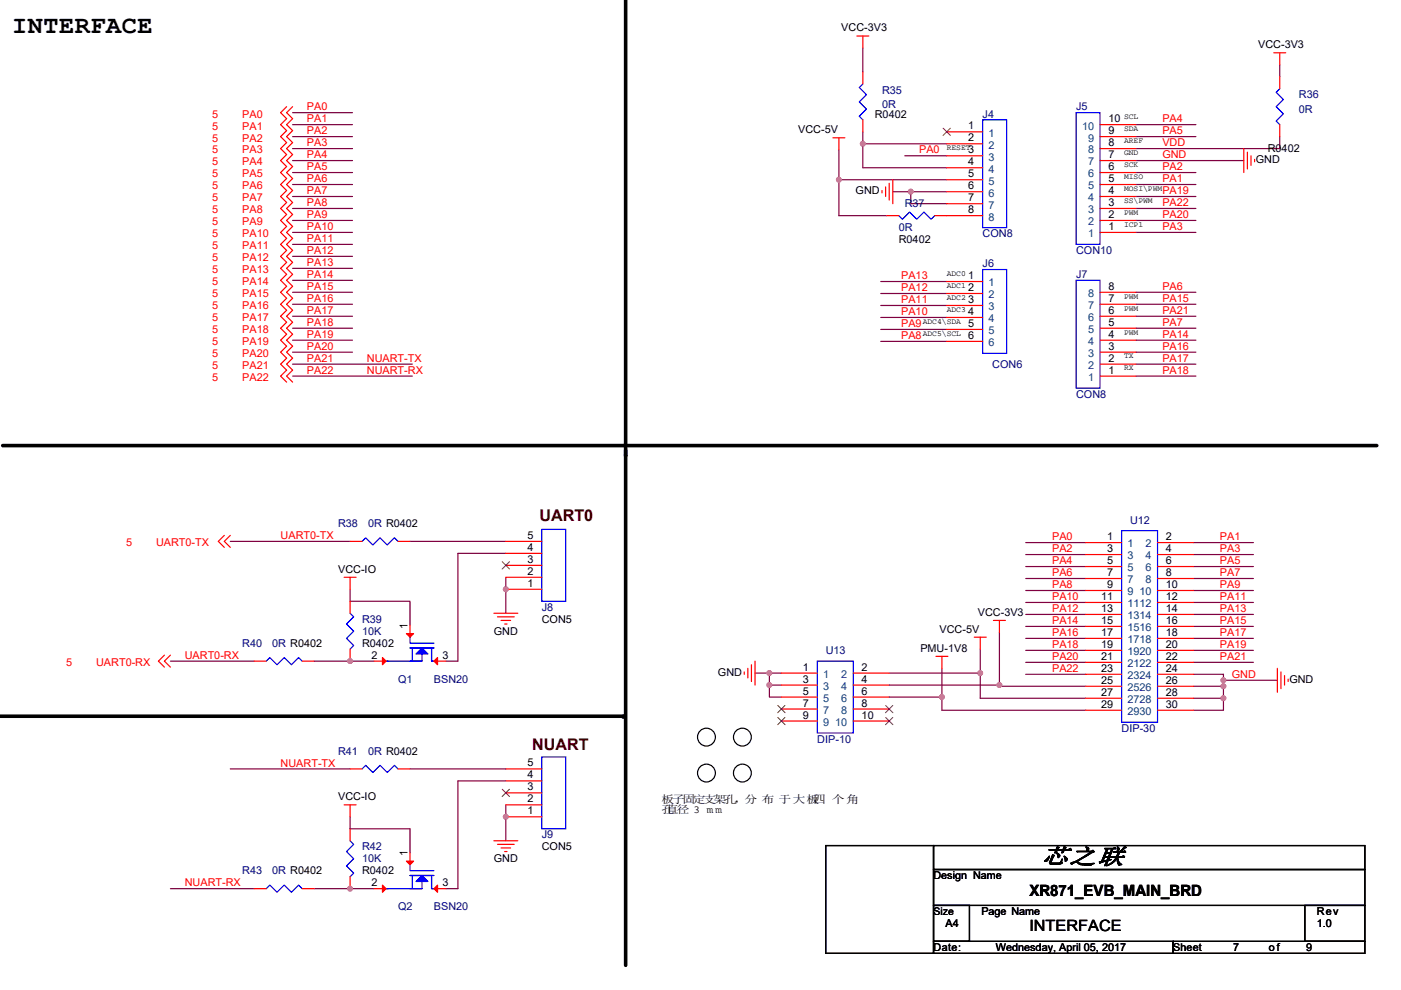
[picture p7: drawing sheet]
<svg xmlns="http://www.w3.org/2000/svg" width="297mm" height="210mm" viewBox="0 0 297 210" stroke-linecap="round" stroke-linejoin="round" font-family="sans-serif">
<g fill="none" stroke="#000" stroke-width=".25">
<path d="M175.1 179.3h22.8v22.9h-22.8zM197.9 179.3h91.5v5.1h-91.5zM197.9 184.4h91.5v7.6h-91.5zM197.9 192h7.6v7.7h-7.6zM197.9 199.7h50.8v2.5h-50.8zM248.7 199.7h40.7v2.5h-40.7zM276.7 192h12.7v7.7h-12.7z"/>
<circle cx="149.8" cy="156.3" r="1.89"/>
<circle cx="157.4" cy="156.3" r="1.89"/>
<circle cx="149.8" cy="164" r="1.89"/>
<circle cx="157.4" cy="164" r="1.89"/>
</g>
<path d="M132.6 0v96.5M.6 94.5h291.3M132.6 95.5v109.2M.1 151.9h132" fill="none" stroke="#000" stroke-width=".76"/>
<g fill="#000">
<circle cx="132.6" cy="96.5" r=".38"/>
<circle cx="132.1" cy="151.9" r=".38"/>
</g>
<g fill="none" stroke="#800040" stroke-width=".25">
<path d="M182.9 10.2v5.1M271.3 13.7v2.6M62 23.9h12.7M62 26.4h12.7M62 29h12.7M62 31.5h12.7M62 34.1h12.7M62 36.6h12.7M62 39.1h12.7M177.9 38.1h22.8M177.9 31.8v6.3M177.9 38.1v7.6h10.1"/>
<path d="M182.9 30.5v5.1h17.8M182.9 28v2.5M182.9 30.5h17.8M191.8 33h8.9M240.9 39.1h12.7M240.9 36.6h12.7M240.9 29h12.7M240.9 26.4h12.7M240.9 34.1h22.8M271.3 29v2.5h-30.4M62 41.7h12.7M62 44.2h12.7"/>
<path d="M62 46.8h12.7M62 49.3h12.7M62 51.8h12.7M62 54.4h12.7M62 56.9h12.7M62 59.5h12.7M186.8 59.7h13.9M189.3 40.7h3.8M193.1 40.7v2.5h7.6M193.1 40.7h7.6M240.9 49.3h12.7M240.9 46.8h12.7"/>
<path d="M240.9 44.2h12.7M240.9 41.7h12.7M62 62h12.7M62 64.5h12.7M62 67.1h12.7M62 69.6h12.7M62 72.2h12.7M62 74.7h12.7M62 77.2h25.4M62 79.8h25.4M186.8 62.3h13.9M186.8 64.8h13.9"/>
<path d="M186.8 67.3h13.9M186.8 69.9h13.9M186.8 72.4h13.9M240.9 79.8h12.7M240.9 77.2h12.7M240.9 74.7h12.7M240.9 72.2h12.7M240.9 69.6h12.7M240.9 67.1h12.7M240.9 64.5h12.7M240.9 62h12.7M48.8 114.8h25.4"/>
<path d="M86.9 114.8h20.3M107.2 117.4h-10.1v22.8h-2.6M217.5 115.1h12.7M217.5 117.6h12.7M253 115.1h12.7M253 117.6h12.7M74.2 125v2.5h12.7v5.1M107.2 122.4v7.7M207.8 137.7v5.1M211.9 134.1v11.2M217.5 122.7h12.7M217.5 130.3h12.7"/>
<path d="M217.5 132.9h12.7M217.5 135.4h12.7M217.5 137.9h12.7M217.5 125.2h12.7M217.5 127.8h12.7M217.5 120.2h12.7M253 120.2h12.7M253 130.3h12.7M253 132.9h12.7M253 135.4h12.7M253 137.9h12.7M253 122.7h12.7"/>
<path d="M253 125.2h12.7M253 127.8h12.7M36.1 140.2h17.8M66.6 140.2h12.7M160.1 142.8h3M163.1 142.8v2.5h2.6M163.1 142.8h2.6M163.1 145.3v2.5h2.6M188.5 142.8h19.3M188.5 147.8h11.2M188.5 145.3h23.4M199.7 141.8v6"/>
<path d="M199.7 147.8v2.8h30.5M207.8 142.8v5.3h22.4M211.9 145.3v.3h18.3M217.5 140.5h12.7M217.5 143h12.7M253 145.6h6.4M253 143h6.4v1.3M253 148.1h6.4M253 140.5h12.7M259.4 144.3h11.4M259.4 145.6v2.5M259.4 148.1v2.5h-6.4"/>
<path d="M259.4 144.3v1.3M48.8 163.1h25.4M74.2 173.2v2.6h12.7v5.1M86.9 163.1h20.3M107.2 170.7v7.6M107.2 165.6h-10.1v22.9h-2.6M36.1 188.5h17.8M66.6 188.5h12.7"/>
</g>
<g fill="#f0f" stroke="#f0f" stroke-width=".25">
<circle cx="74.2" cy="140.2" r=".5"/>
<circle cx="107.2" cy="125" r=".5"/>
<circle cx="182.9" cy="30.5" r=".5"/>
<circle cx="193.1" cy="40.6" r=".5"/>
<circle cx="177.8" cy="38.1" r=".5"/>
<circle cx="207.8" cy="142.8" r=".5"/>
<circle cx="259.4" cy="144.3" r=".5"/>
<circle cx="259.4" cy="148.1" r=".5"/>
<circle cx="163.1" cy="145.3" r=".5"/>
<circle cx="163.1" cy="142.8" r=".5"/>
<circle cx="259.4" cy="145.5" r=".5"/>
<circle cx="107.2" cy="173.2" r=".5"/>
<circle cx="74.2" cy="188.5" r=".5"/>
<circle cx="199.7" cy="147.8" r=".5"/>
<circle cx="211.9" cy="145.3" r=".5"/>
</g>
<g fill="none" stroke="#f00" stroke-width=".25">
<path d="M181.7 7.6h2.5M182.9 7.6v2.6M182.9 15.3v2.5M270.1 11.2h2.5M271.3 11.2v2.5M271.3 16.3v2.5M60.8 22.6l-1.3 1.3 1.3 1.3-1.3 1.2 1.3 1.3-1.3 1.3 1.3 1.2-1.3 1.3 1.3 1.3-1.3 1.3 1.3 1.2-1.3 1.3 1.3 1.3-1.3 1.2 1.3 1.3-1.3 1.3 1.3 1.2-1.3 1.3 1.3 1.3-1.3 1.3 1.3 1.2-1.3 1.3 1.3 1.3-1.3 1.2 1.3 1.3-1.3 1.3 1.3 1.2-1.3 1.3 1.3 1.3-1.3 1.3 1.3 1.2-1.3 1.3 1.3 1.3-1.3 1.2 1.3 1.3-1.3 1.3 1.3 1.2-1.3 1.3 1.3 1.3-1.3 1.3 1.3 1.2-1.3 1.3 1.3 1.3-1.3 1.2 1.3 1.3-1.3 1.3 1.3 1.2M62 22.6l-1.2 1.3 1.2 1.3-1.2 1.2 1.2 1.3-1.2 1.3 1.2 1.2-1.2 1.3 1.2 1.3-1.2 1.3 1.2 1.2-1.2 1.3 1.2 1.3-1.2 1.2 1.2 1.3-1.2 1.3 1.2 1.2-1.2 1.3 1.2 1.3-1.2 1.3 1.2 1.2-1.2 1.3 1.2 1.3-1.2 1.2 1.2 1.3-1.2 1.3 1.2 1.2-1.2 1.3 1.2 1.3-1.2 1.3 1.2 1.2-1.2 1.3 1.2 1.3-1.2 1.2 1.2 1.3-1.2 1.3 1.2 1.2-1.2 1.3 1.2 1.3-1.2 1.3 1.2 1.2-1.2 1.3 1.2 1.3-1.2 1.2 1.2 1.3-1.2 1.3 1.2 1.2M176.6 29.2h2.5M177.9 29.2v2.6M182.9 25.4v2.6M187.8 39.6v2.1"/>
<path d="M188.5 38.9v3.5M189.3 38.1v5.1M200.7 28h7.6M200.7 30.5h7.6M200.7 33h7.6M200.7 35.6h7.6M200.7 38.1h7.6M233.2 39.1h7.7M233.2 36.6h7.7M233.2 34.1h7.7M233.2 31.5h7.7M233.2 29h7.7"/>
<path d="M233.2 26.4h7.7M263.7 31.5v5.1M264.5 32.3v3.5M265.2 33v2.1M266 33.8v.5M271.3 26.4v2.6M187 40.4v.5M188 45.7h2.6M198.2 45.7h10.1M200.7 40.7h7.6M200.7 43.2h7.6M200.7 59.7h7.6"/>
<path d="M233.2 49.3h7.7M233.2 46.8h7.7M233.2 44.2h7.7M233.2 41.7h7.7M200.7 62.3h7.6M200.7 64.8h7.6M200.7 67.3h7.6M200.7 69.9h7.6M200.7 72.4h7.6M233.2 79.8h7.7M233.2 77.2h7.7M233.2 74.7h7.7"/>
<path d="M233.2 72.2h7.7M233.2 69.6h7.7M233.2 67.1h7.7M233.2 64.5h7.7M233.2 62h7.7M47.6 113.6l-1.3 1.2 1.3 1.3M48.8 113.6l-1.2 1.2 1.2 1.3M74.2 114.8h2.6M84.4 114.8h2.5M107.2 119.9h7.7M107.2 117.4h7.7M107.2 114.8h7.7"/>
<path d="M230.2 115.1h7.6M230.2 117.6h7.6M245.4 115.1h7.6M245.4 117.6h7.6M34.9 139l-1.3 1.2 1.3 1.3M36.1 139l-1.2 1.2 1.2 1.3M73 122.4h2.5M74.2 122.4v2.6M74.2 127.5v2.6M74.2 137.7v2.5M86.9 132.6v2.5M104.7 130.1h5.1"/>
<path d="M105.5 130.8h3.5M106.2 131.6h2.1M107 132.4h.5M107.2 125h7.7M107.2 122.4h7.7M198.4 139.2h2.6M199.7 139.2v2.6M206.6 135.1h2.5M207.8 135.1v2.6M210.6 131.6h2.6M211.9 131.6v2.5M230.2 120.2h7.6"/>
<path d="M230.2 122.7h7.6M230.2 125.2h7.6M230.2 127.8h7.6M230.2 130.3h7.6M230.2 132.9h7.6M230.2 135.4h7.6M230.2 137.9h7.6M245.4 120.2h7.6M245.4 122.7h7.6M245.4 125.2h7.6M245.4 127.8h7.6M245.4 130.3h7.6"/>
<path d="M245.4 132.9h7.6M245.4 135.4h7.6M245.4 137.9h7.6M53.9 140.2h2.5M64.1 140.2h2.5M79.3 140.2h2.5M92 140.2h2.5M157.8 142.5v.5M158.6 141.8v2M159.3 141v3.5M160.1 140.2v5.1M165.7 142.8h7.6"/>
<path d="M165.7 145.3h7.6M165.7 147.8h7.6M165.7 150.4h7.6M165.7 152.9h7.6M180.9 142.8h7.6M180.9 145.3h7.6M180.9 147.8h7.6M180.9 150.4h7.6M180.9 152.9h7.6M230.2 140.5h7.6M230.2 143h7.6M230.2 145.6h7.6"/>
<path d="M230.2 148.1h7.6M230.2 150.6h7.6M245.4 140.5h7.6M245.4 143h7.6M245.4 145.6h7.6M245.4 148.1h7.6M245.4 150.6h7.6M270.8 141.8v5M271.6 142.5v3.6M272.3 143.3v2M273.1 144v.5M73 170.7h2.5"/>
<path d="M74.2 163.1h2.6M74.2 170.7v2.5M74.2 175.8v2.5M84.4 163.1h2.5M104.7 178.3h5.1M105.5 179.1h3.5M106.2 179.9h2.1M107.2 173.2h7.7M107.2 170.7h7.7M107.2 168.2h7.7M107.2 165.6h7.7M107.2 163.1h7.7"/>
<path d="M53.9 188.5h2.5M64.1 188.5h2.5M74.2 185.9v2.6M79.3 188.5h2.5M86.9 180.9v2.5M92 188.5h2.5M107 180.6h.5"/>
</g>
<g fill="none" stroke="#00f" stroke-width=".25">
<path d="M182.9 17.8l-.7 .8 1.5 1.5-1.5 1.5 1.5 1.5-1.5 1.6 .7 .7M271.3 18.8l-.7 .8 1.5 1.5-1.5 1.5 1.5 1.6-1.5 1.5 .7 .7M208.3 25.4h5.1v22.9h-5.1zM228.2 23.9h5v27.9h-5zM190.6 45.7l.7 .8 1.5-1.5 1.6 1.5 1.5-1.5 1.5 1.5 .8-.8M208.3 57.2h5.1v17.8h-5.1zM228.2 59.5h5v22.8h-5zM76.8 114.8l.7-.7 1.6 1.5 1.5-1.5 1.5 1.5 1.5-1.5 .8 .7M114.9 112.3h5v15.2h-5zM237.8 112.5h7.6v40.7h-7.6zM74.2 130.1l.8 .7-1.5 1.6 1.5 1.5-1.5 1.5 1.5 1.5-.8 .8M86.9 135.1v1.3h5.1"/>
<path d="M86.9 137.4h5.1M87.4 137.4v2.8M87.4 137.7v2.3M89.5 138.7v1.5h-7.7h.6M91.5 137.4v2.8h.5h-.5v-2.5M56.4 140.2l.8-.7 1.5 1.5 1.6-1.5 1.5 1.5 1.5-1.5 .8 .7M173.3 140.2h7.6v15.3h-7.6zM74.2 178.3l.8 .8-1.5 1.5 1.5 1.5-1.5 1.6 1.5 1.5-.8 .7M76.8 163.1l.7-.8 1.6 1.6 1.5-1.6 1.5 1.6 1.5-1.6 .8 .8M114.9 160.5h5v15.3h-5zM56.4 188.5l.8-.8 1.5 1.6 1.6-1.6 1.5 1.6 1.5-1.6 .8 .8M86.9 183.4v1.3h5.1"/>
<path d="M86.9 185.7h5.1M87.4 185.7v2.8M87.4 185.9v2.3M89.5 187v1.5h-7.7h.6M91.5 185.7v2.8h.5h-.5v-2.6"/>
</g>
<g fill="none" stroke="#804000" stroke-width=".21">
<path d="M200 27.2l1.5 1.5M201.5 27.2l-1.6 1.5M106.5 119.1l1.5 1.6M108 119.1l-1.5 1.6M164.9 149.6l1.6 1.6M164.9 152.2l1.6 1.5M166.4 149.6l-1.5 1.6M166.4 152.2l-1.5 1.5M187.8 149.6l1.5 1.6M187.8 152.2l1.5 1.5M189.3 149.6l-1.6 1.6M189.3 152.2l-1.6 1.5"/>
<path d="M106.5 167.4l1.5 1.6M108 167.4l-1.5 1.6"/>
</g>
<g fill="#00f" stroke="#00f" stroke-width=".25">
<path d="M89.5 137.4l1.2 1.3h-2.5z" fill-rule="evenodd"/>
<path d="M89.5 185.7l1.2 1.3h-2.5z" fill-rule="evenodd"/>
</g>
<g fill="#f00" stroke="#f00" stroke-width=".25">
<path d="M86.2 134.4h1.5l-.8 .7z"/>
<path d="M92 140.2l.8-.7v1.5z"/>
<path d="M81.1 139.5l.7 .7-.7 .8z"/>
<path d="M86.2 182.6h1.5l-.8 .8z"/>
<path d="M92 188.5l.8-.8v1.6z"/>
<path d="M81.1 187.7l.7 .8-.7 .8z"/>
</g>
<text font-size="5.3" x="2.6" y="7">INTERFACE</text>
<text font-size="4.9" x="220.8" y="183.2">芯之联</text>
<g font-size="3.4" fill="#400000">
<text x="114.4" y="110.4">UART0</text>
<text x="112.8" y="159.2">NUART</text>
</g>
<g font-size="3.3">
<text x="218.2" y="190">XR871_EVB_MAIN_BRD</text>
<text x="218.2" y="197.5">INTERFACE</text>
</g>
<g font-size="2.3">
<text x="178.4" y="6.6">VCC-3V3</text>
<text x="266.8" y="10.2">VCC-3V3</text>
<text x="169.2" y="28.2">VCC-5V</text>
<text x="185.5" y="24.9">R0402</text>
<text x="205.3" y="27.4">1</text>
<text x="205.3" y="30">2</text>
<text x="235" y="28.4">9</text>
<text x="235" y="25.9">10</text>
<text x="205.3" y="32.5">3</text>
<text x="205.3" y="35.1">4</text>
<text x="235" y="33.5">7</text>
<text x="235" y="31">8</text>
<text x="266.3" y="34.6">GND</text>
<text x="268.8" y="32.3">R0402</text>
<text x="181.4" y="41.2">GND</text>
<text x="205.3" y="37.6">5</text>
<text x="205.3" y="40.1">6</text>
<text x="235" y="41.1">4</text>
<text x="235" y="38.6">5</text>
<text x="235" y="36.1">6</text>
<text x="205.3" y="42.7">7</text>
<text x="205.3" y="45.2">8</text>
<text x="235" y="46.2">2</text>
<text x="235" y="43.7">3</text>
<text x="190.6" y="51.6">R0402</text>
<text x="235" y="48.8">1</text>
<text x="205.3" y="59.2">1</text>
<text x="205.3" y="61.7">2</text>
<text x="205.3" y="64.3">3</text>
<text x="235" y="64">7</text>
<text x="235" y="61.5">8</text>
<text x="205.3" y="66.8">4</text>
<text x="205.3" y="69.3">5</text>
<text x="205.3" y="71.9">6</text>
<text x="235" y="71.6">4</text>
<text x="235" y="69.1">5</text>
<text x="235" y="66.5">6</text>
<text x="235" y="76.7">2</text>
<text x="235" y="74.2">3</text>
<text x="235" y="79.2">1</text>
<text x="111.8" y="119.4">3</text>
<text x="111.8" y="116.8">4</text>
<text x="111.8" y="114.3">5</text>
<text x="234.8" y="114.6">1</text>
<text x="234.8" y="117.1">3</text>
<text x="234.8" y="119.6">5</text>
<text x="247.2" y="114.6">2</text>
<text x="247.2" y="117.1">4</text>
<text x="247.2" y="119.6">6</text>
<text x="71.7" y="121.5">VCC-IO</text>
<text x="111.8" y="124.5">1</text>
<text x="111.8" y="121.9">2</text>
<text x="234.8" y="122.2">7</text>
<text x="234.8" y="124.7">9</text>
<text x="247.2" y="122.2">8</text>
<text x="247.2" y="124.7">10</text>
<text x="207.3" y="130.6">VCC-3V3</text>
<text x="233.5" y="127.3">11</text>
<text x="233.5" y="129.8">13</text>
<text x="247.2" y="127.3">12</text>
<text x="247.2" y="129.8">14</text>
<text x="76.8" y="137.2">R0402</text>
<text x="86.4" y="133.4" transform="rotate(-90 86.4 133.4)">1</text>
<text x="104.7" y="134.7">GND</text>
<text x="114.9" y="132.1">CON5</text>
<text x="199.2" y="134.2">VCC-5V</text>
<text x="233.5" y="132.3">15</text>
<text x="233.5" y="134.9">17</text>
<text x="233.5" y="137.4">19</text>
<text x="247.2" y="132.3">16</text>
<text x="247.2" y="134.9">18</text>
<text x="247.2" y="137.4">20</text>
<text x="78.8" y="139.7">2</text>
<text x="93.8" y="139.7">3</text>
<text x="152.2" y="143.3">GND</text>
<text x="170.2" y="142.2">1</text>
<text x="182.7" y="142.2">2</text>
<text x="195.1" y="138.2">PMU-1V8</text>
<text x="233.5" y="140">21</text>
<text x="233.5" y="142.5">23</text>
<text x="247.2" y="140">22</text>
<text x="247.2" y="142.5">24</text>
<text x="170.2" y="144.8">3</text>
<text x="170.2" y="147.3">5</text>
<text x="170.2" y="149.9">7</text>
<text x="182.7" y="144.8">4</text>
<text x="182.7" y="147.3">6</text>
<text x="182.7" y="149.9">8</text>
<text x="233.5" y="145">25</text>
<text x="233.5" y="147.6">27</text>
<text x="247.2" y="145">26</text>
<text x="247.2" y="147.6">28</text>
<text x="273.4" y="144.8">GND</text>
<text x="170.2" y="152.4">9</text>
<text x="182.7" y="152.4">10</text>
<text x="233.5" y="150.1">29</text>
<text x="247.2" y="150.1">30</text>
<text x="111.8" y="167.6">3</text>
<text x="111.8" y="165.1">4</text>
<text x="111.8" y="162.6">5</text>
<text x="71.7" y="169.7">VCC-IO</text>
<text x="111.8" y="172.7">1</text>
<text x="111.8" y="170.2">2</text>
<text x="140.3" y="170.2">板子固定支架孔，分 布 于大板</text>
<text x="140.3" y="172.5">孔</text>
<text x="141.2" y="172.5">直径 3 m m</text>
<text x="172.4" y="170.2">四 个角</text>
<text x="76.8" y="185.5">R0402</text>
<text x="86.4" y="181.6" transform="rotate(-90 86.4 181.6)">1</text>
<text x="104.7" y="182.9">GND</text>
<text x="114.9" y="180.4">CON5</text>
<text x="78.8" y="188">2</text>
<text x="93.8" y="188">3</text>
<text x="197.9" y="186.5">Design Name</text>
<text x="200.5" y="196.6">A4</text>
<text x="208.1" y="194.1">Page Name</text>
<text x="279.2" y="194.1">Rev</text>
<text x="279.2" y="196.6">1.0</text>
<text x="197.9" y="201.7">Date:</text>
<text x="211.1" y="201.7">Wednesday, April 05, 2017</text>
<text x="248.7" y="201.7">Sheet</text>
<text x="261.4" y="201.7">7</text>
<text x="269" y="201.7">of</text>
<text x="276.9" y="201.7">9</text>
</g>
<g font-size="2.3" fill="#f00">
<text x="65.1" y="23.4">PA0</text>
<text x="45" y="24.9">5</text>
<text x="45" y="27.5">5</text>
<text x="51.4" y="24.9">PA0</text>
<text x="51.4" y="27.5">PA1</text>
<text x="65.1" y="25.9">PA1</text>
<text x="65.1" y="28.5">PA2</text>
<text x="246.4" y="28.5">PA5</text>
<text x="246.4" y="25.9">PA4</text>
<text x="45" y="30">5</text>
<text x="45" y="32.6">5</text>
<text x="45" y="35.1">5</text>
<text x="51.4" y="30">PA2</text>
<text x="51.4" y="32.6">PA3</text>
<text x="51.4" y="35.1">PA4</text>
<text x="65.1" y="31">PA3</text>
<text x="65.1" y="33.5">PA4</text>
<text x="194.9" y="32.5">PA0</text>
<text x="246.4" y="33.5">GND</text>
<text x="246.4" y="31">VDD</text>
<text x="45" y="37.6">5</text>
<text x="45" y="40.2">5</text>
<text x="51.4" y="37.6">PA5</text>
<text x="51.4" y="40.2">PA6</text>
<text x="65.1" y="36.1">PA5</text>
<text x="65.1" y="38.6">PA6</text>
<text x="65.1" y="41.2">PA7</text>
<text x="246.4" y="41.2">PA19</text>
<text x="246.4" y="38.6">PA1</text>
<text x="246.4" y="36.1">PA2</text>
<text x="45" y="42.7">5</text>
<text x="45" y="45.3">5</text>
<text x="45" y="47.8">5</text>
<text x="51.4" y="42.7">PA7</text>
<text x="51.4" y="45.3">PA8</text>
<text x="51.4" y="47.8">PA9</text>
<text x="65.1" y="43.7">PA8</text>
<text x="65.1" y="46.2">PA9</text>
<text x="246.4" y="46.2">PA20</text>
<text x="246.4" y="43.7">PA22</text>
<text x="45" y="50.3">5</text>
<text x="45" y="52.9">5</text>
<text x="51.4" y="50.3">PA10</text>
<text x="51.4" y="52.9">PA11</text>
<text x="65.1" y="48.8">PA10</text>
<text x="65.1" y="51.3">PA11</text>
<text x="65.1" y="53.9">PA12</text>
<text x="246.4" y="48.8">PA3</text>
<text x="45" y="55.4">5</text>
<text x="45" y="58">5</text>
<text x="51.4" y="55.4">PA12</text>
<text x="51.4" y="58">PA13</text>
<text x="65.1" y="56.4">PA13</text>
<text x="65.1" y="58.9">PA14</text>
<text x="191.1" y="59.2">PA13</text>
<text x="45" y="60.5">5</text>
<text x="45" y="63">5</text>
<text x="45" y="65.6">5</text>
<text x="51.4" y="60.5">PA14</text>
<text x="51.4" y="63">PA15</text>
<text x="51.4" y="65.6">PA16</text>
<text x="65.1" y="61.5">PA15</text>
<text x="65.1" y="64">PA16</text>
<text x="191.1" y="61.7">PA12</text>
<text x="191.1" y="64.3">PA11</text>
<text x="246.4" y="64">PA15</text>
<text x="246.4" y="61.5">PA6</text>
<text x="45" y="68.1">5</text>
<text x="45" y="70.7">5</text>
<text x="51.4" y="68.1">PA17</text>
<text x="51.4" y="70.7">PA18</text>
<text x="65.1" y="66.6">PA17</text>
<text x="65.1" y="69.1">PA18</text>
<text x="65.1" y="71.6">PA19</text>
<text x="191.1" y="66.8">PA10</text>
<text x="191.1" y="69.4">PA9</text>
<text x="191.1" y="71.9">PA8</text>
<text x="246.4" y="71.6">PA14</text>
<text x="246.4" y="69.1">PA7</text>
<text x="246.4" y="66.6">PA21</text>
<text x="45" y="73.2">5</text>
<text x="45" y="75.7">5</text>
<text x="51.4" y="73.2">PA19</text>
<text x="51.4" y="75.7">PA20</text>
<text x="65.1" y="74.2">PA20</text>
<text x="65.1" y="76.7">PA21</text>
<text x="77.8" y="76.7">NUART-TX</text>
<text x="246.4" y="76.7">PA17</text>
<text x="246.4" y="74.2">PA16</text>
<text x="45" y="78.3">5</text>
<text x="45" y="80.8">5</text>
<text x="51.4" y="78.3">PA21</text>
<text x="51.4" y="80.8">PA22</text>
<text x="65.1" y="79.3">PA22</text>
<text x="77.8" y="79.3">NUART-RX</text>
<text x="246.4" y="79.3">PA18</text>
<text x="26.7" y="115.9">5</text>
<text x="33.1" y="115.9">UART0-TX</text>
<text x="59.5" y="114.3">UART0-TX</text>
<text x="223.1" y="119.7">PA4</text>
<text x="223.1" y="114.6">PA0</text>
<text x="223.1" y="117.1">PA2</text>
<text x="258.6" y="119.7">PA5</text>
<text x="258.6" y="114.6">PA1</text>
<text x="258.6" y="117.1">PA3</text>
<text x="223.1" y="122.2">PA6</text>
<text x="223.1" y="124.7">PA8</text>
<text x="258.6" y="122.2">PA7</text>
<text x="258.6" y="124.7">PA9</text>
<text x="223.1" y="129.8">PA12</text>
<text x="223.1" y="127.3">PA10</text>
<text x="258.6" y="129.8">PA13</text>
<text x="258.6" y="127.3">PA11</text>
<text x="223.1" y="132.4">PA14</text>
<text x="223.1" y="134.9">PA16</text>
<text x="223.1" y="137.4">PA18</text>
<text x="258.6" y="132.4">PA15</text>
<text x="258.6" y="134.9">PA17</text>
<text x="258.6" y="137.4">PA19</text>
<text x="14" y="141.3">5</text>
<text x="20.4" y="141.3">UART0-RX</text>
<text x="39.2" y="139.7">UART0-RX</text>
<text x="223.1" y="140">PA20</text>
<text x="223.1" y="142.5">PA22</text>
<text x="258.6" y="140">PA21</text>
<text x="261.2" y="143.8">GND</text>
<text x="59.5" y="162.6">NUART-TX</text>
<text x="39.2" y="188">NUART-RX</text>
</g>
<g font-size="2.3" fill="#000080">
<text x="187" y="19.9">R35</text>
<text x="187" y="22.9">0R</text>
<text x="228.2" y="23.4">J5</text>
<text x="275.4" y="20.9">R36</text>
<text x="275.4" y="23.9">0R</text>
<text x="208.3" y="24.9">J4</text>
<text x="191.8" y="44">R37</text>
<text x="190.6" y="49.1">0R</text>
<text x="208.3" y="50.3">CON8</text>
<text x="228.2" y="53.9">CON10</text>
<text x="208.3" y="56.7">J6</text>
<text x="228.2" y="59">J7</text>
<text x="210.4" y="78">CON6</text>
<text x="228.2" y="84.4">CON8</text>
<text x="71.7" y="111.8">R38</text>
<text x="78" y="111.8">0R R0402</text>
<text x="239.6" y="111">U12</text>
<text x="114.9" y="129.6">J8</text>
<text x="51.4" y="137.2">R40</text>
<text x="57.7" y="137.2">0R R0402</text>
<text x="76.8" y="132.1">R39</text>
<text x="76.8" y="134.7">10K</text>
<text x="175.1" y="138.7">U13</text>
<text x="84.4" y="144.8">Q1</text>
<text x="92" y="144.8">BSN20</text>
<text x="237.8" y="155.2">DIP-30</text>
<text x="71.7" y="160.1">R41</text>
<text x="78" y="160.1">0R R0402</text>
<text x="173.3" y="157.5">DIP-10</text>
<text x="114.9" y="177.8">J9</text>
<text x="51.4" y="185.5">R43</text>
<text x="57.7" y="185.5">0R R0402</text>
<text x="76.8" y="180.4">R42</text>
<text x="76.8" y="182.9">10K</text>
<text x="84.4" y="193.1">Q2</text>
<text x="92" y="193.1">BSN20</text>
</g>
<g font-size="2.3" fill="#004080">
<text x="209.6" y="29">1</text>
<text x="229.4" y="27.5">10</text>
<text x="209.6" y="31.5">2</text>
<text x="209.6" y="34.1">3</text>
<text x="230.7" y="35.1">7</text>
<text x="230.7" y="32.6">8</text>
<text x="230.7" y="30">9</text>
<text x="209.6" y="36.6">4</text>
<text x="209.6" y="39.2">5</text>
<text x="209.6" y="41.7">6</text>
<text x="230.7" y="40.2">5</text>
<text x="230.7" y="37.6">6</text>
<text x="209.6" y="44.2">7</text>
<text x="209.6" y="46.8">8</text>
<text x="230.7" y="47.8">2</text>
<text x="230.7" y="45.3">3</text>
<text x="230.7" y="42.7">4</text>
<text x="230.7" y="50.3">1</text>
<text x="209.6" y="60.7">1</text>
<text x="209.6" y="63.3">2</text>
<text x="209.6" y="65.8">3</text>
<text x="230.7" y="65.6">7</text>
<text x="230.7" y="63">8</text>
<text x="209.6" y="68.4">4</text>
<text x="209.6" y="70.9">5</text>
<text x="230.7" y="70.7">5</text>
<text x="230.7" y="68.1">6</text>
<text x="209.6" y="73.4">6</text>
<text x="230.7" y="75.7">3</text>
<text x="230.7" y="73.2">4</text>
<text x="230.7" y="80.8">1</text>
<text x="230.7" y="78.3">2</text>
<text x="239.1" y="116.1">1</text>
<text x="239.1" y="118.7">3</text>
<text x="242.9" y="116.1">2</text>
<text x="242.9" y="118.7">4</text>
<text x="239.1" y="121.2">5</text>
<text x="239.1" y="123.7">7</text>
<text x="242.9" y="121.2">6</text>
<text x="242.9" y="123.7">8</text>
<text x="239.1" y="126.3">9</text>
<text x="239.1" y="128.8">1112</text>
<text x="239.1" y="131.4">1314</text>
<text x="241.6" y="126.3">10</text>
<text x="239.1" y="133.9">1516</text>
<text x="239.1" y="136.4">1718</text>
<text x="174.6" y="143.8">1</text>
<text x="178.4" y="143.8">2</text>
<text x="239.1" y="139">1920</text>
<text x="239.1" y="141.5">2122</text>
<text x="174.6" y="146.3">3</text>
<text x="174.6" y="148.9">5</text>
<text x="178.4" y="146.3">4</text>
<text x="178.4" y="148.9">6</text>
<text x="239.1" y="144.1">2324</text>
<text x="239.1" y="146.6">2526</text>
<text x="239.1" y="149.1">2728</text>
<text x="174.6" y="151.4">7</text>
<text x="174.6" y="154">9</text>
<text x="177.1" y="154">10</text>
<text x="178.4" y="151.4">8</text>
<text x="239.1" y="151.7">2930</text>
</g>
<text font-size="2.2" x="197.9" y="194">Size</text>
<g font-size="1.7">
<text x="238.3" y="25.2">SCL</text>
<text x="238.3" y="27.8">SDA</text>
<text x="200.7" y="31.8">RESET</text>
<text x="238.3" y="30.3">AREF</text>
<text x="238.3" y="32.9">GND</text>
<text x="238.3" y="35.4">SCK</text>
<text x="238.3" y="37.9">MISO</text>
<text x="238.3" y="40.5">MOSI\PWM</text>
<text x="238.3" y="43">SS\PWM</text>
<text x="238.3" y="45.6">PWM</text>
<text x="238.3" y="48.1">ICP1</text>
<text x="200.7" y="58.5">ADC0</text>
<text x="200.7" y="61">ADC1</text>
<text x="200.7" y="63.6">ADC2</text>
<text x="238.3" y="63.3">PWM</text>
<text x="238.3" y="65.9">PWM</text>
<text x="195.6" y="68.7">ADC4\SDA</text>
<text x="195.6" y="71.2">ADC5\SCL</text>
<text x="200.7" y="66.1">ADC3</text>
<text x="238.3" y="71">PWM</text>
<text x="238.3" y="76">TX</text>
<text x="238.3" y="78.6">RX</text>
</g>
</svg>
